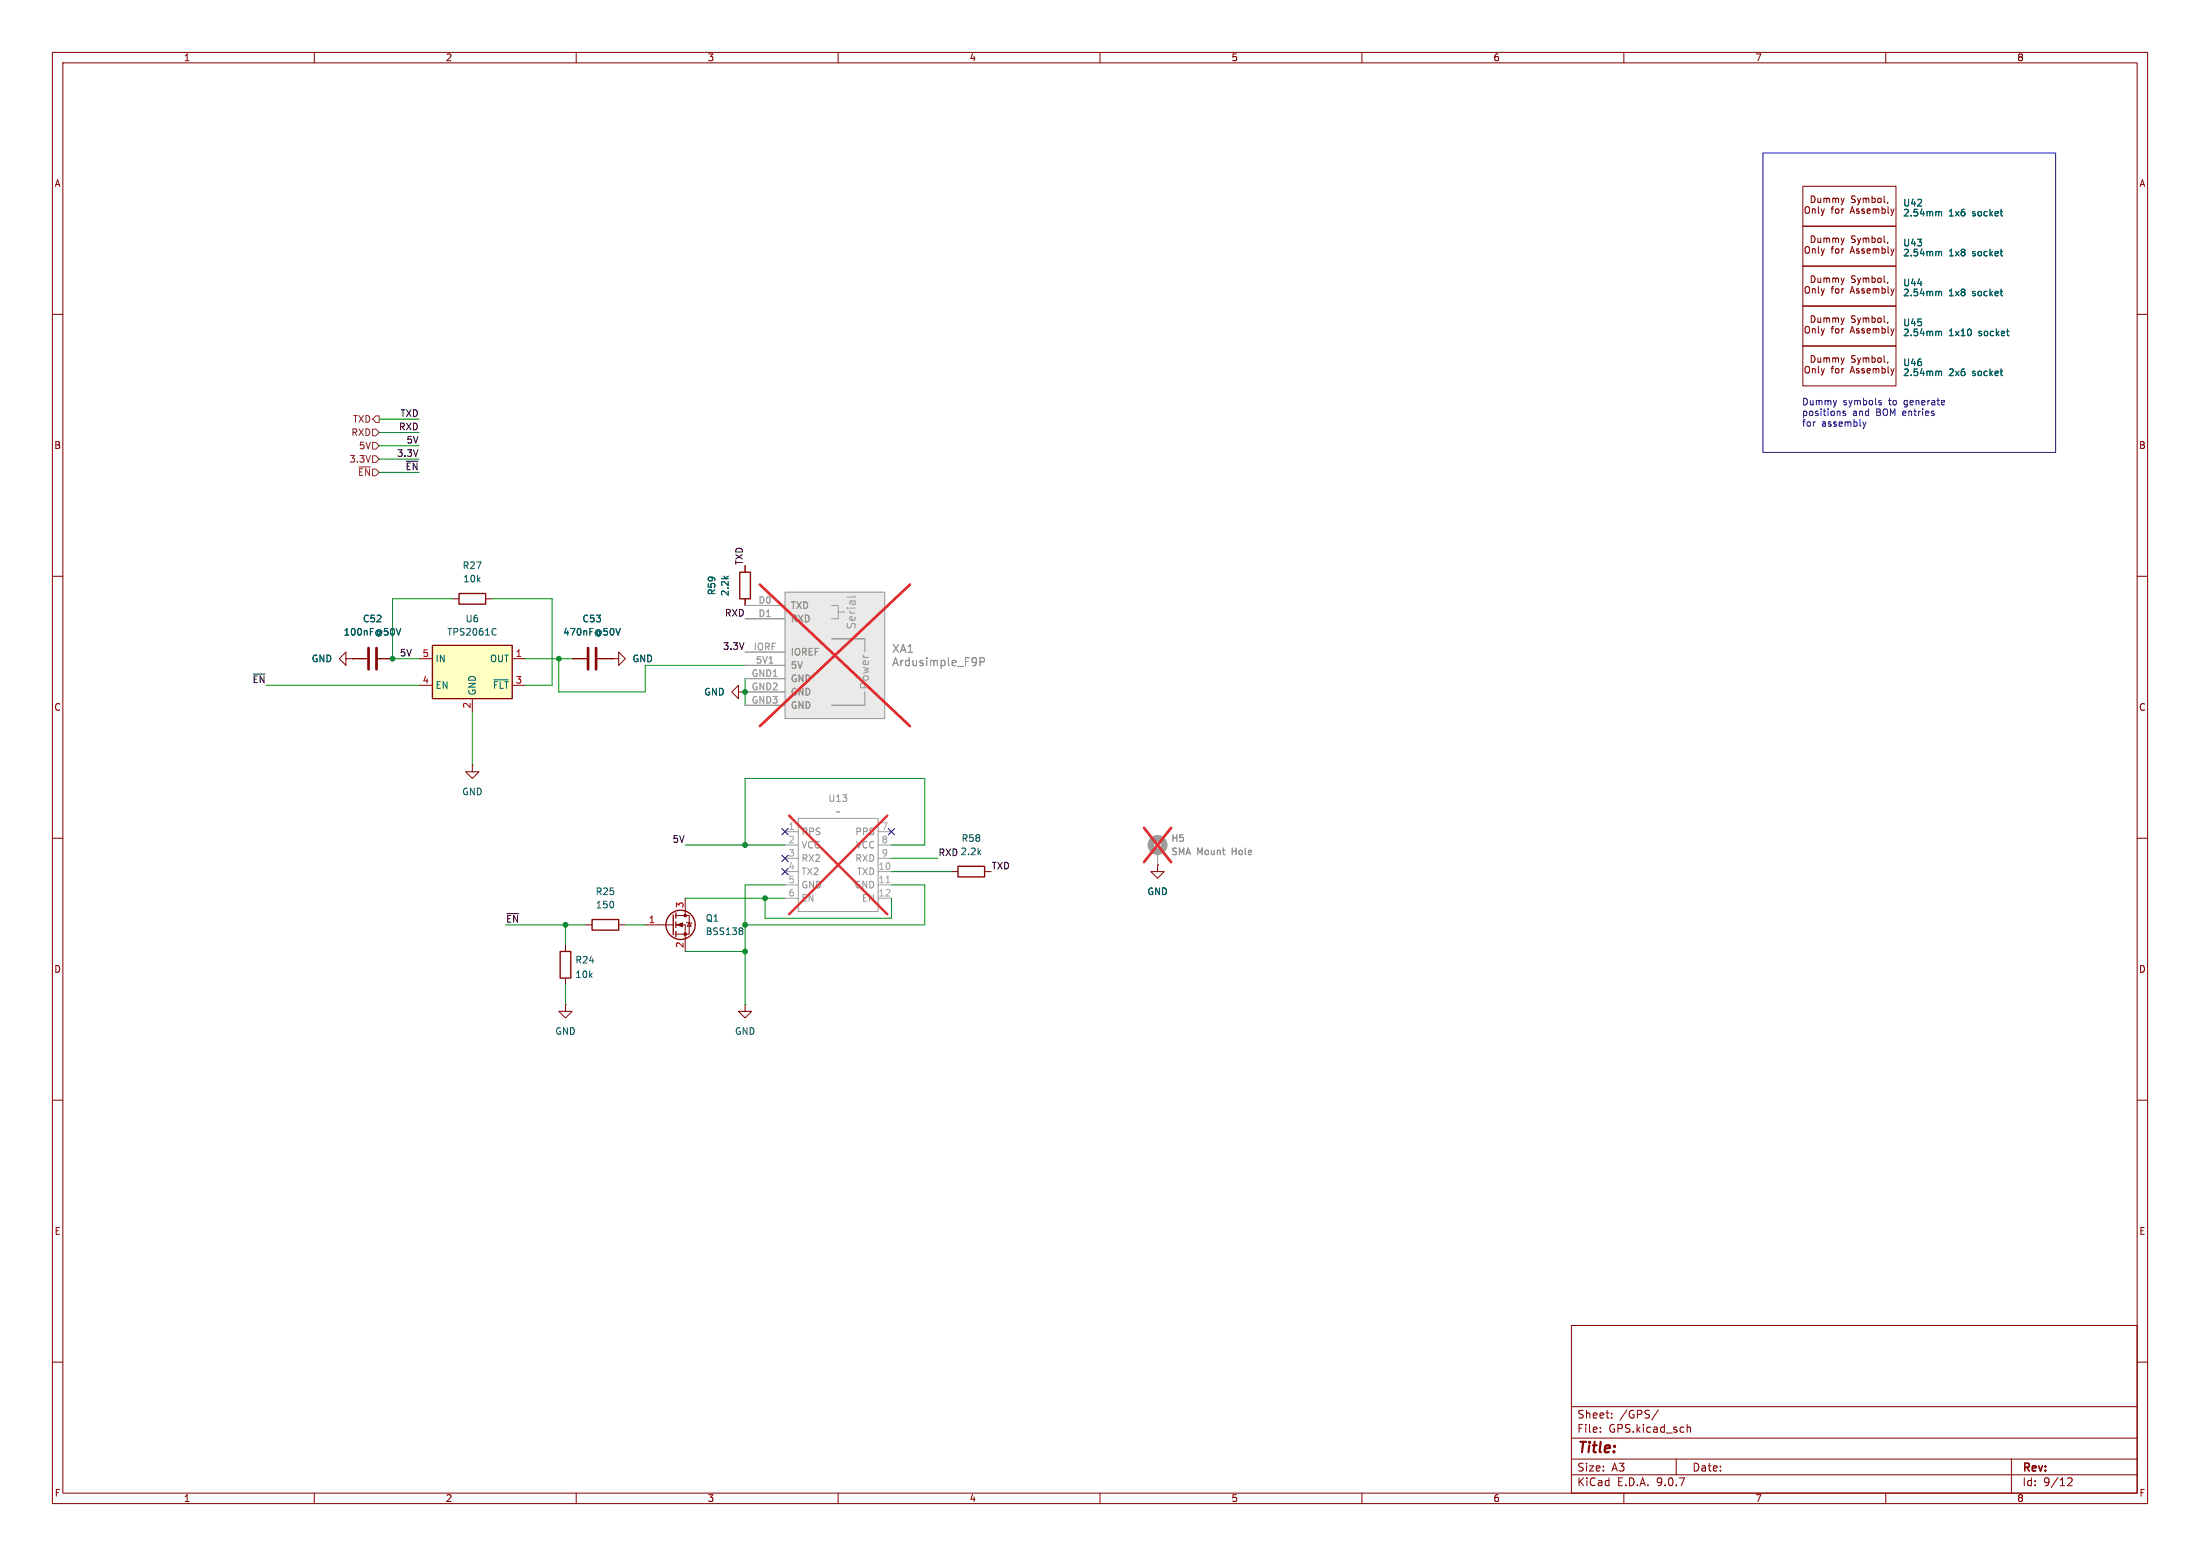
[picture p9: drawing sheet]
<svg xmlns="http://www.w3.org/2000/svg" width="420mm" height="297mm" viewBox="0 0 420 297" stroke-linecap="round" stroke-linejoin="round" font-family="sans-serif">
<g fill="none" stroke="#840000" stroke-width=".19">
<path d="M10 10h400v277h-400zM12 12h396v273h-396zM60 10v2M110 10v2M160 10v2M210 10v2M260 10v2M310 10v2M360 10v2M10 60h2M408 60h2M10 110h2"/>
<path d="M408 110h2M10 160h2M408 160h2M10 210h2M408 210h2M300 253h108v32h-108zM10 260h2M300 278.5h108M300 274.5h108M300 268.5h108M305.5 273.2v.2M305.5 272.5v.1"/>
<path d="M307.7 270.5v.2M307.7 269.8v.1M316.6 269.1l-1.3 1.9M320 278.5v3M322.1 271.9v1.5M322.1 272.5l.2-.1 .4 .1v.9M384 278.5v6.5M408 260h2M60 285v2M110 285v2M160 285v2M210 285v2"/>
<path d="M260 285v2M300 281.5h108M310 285v2M360 285v2M394.7 282.2l.6-.1 .2 .1 .1 .3-.9 1.1h.9"/>
</g>
<path d="M149.9 113h19v24.2h-19z" fill="#ebeae8"/>
<g fill="none" stroke="#9c9b98" stroke-width=".19">
<path d="M142.2 115.6h7.7M142.2 118.1h7.7M149.9 113h19v24.2h-19zM158.7 115.6h1.3v2.5h-1.3M160 116.8h1.3M163.3 113.8l-.3 .2h-1.3M142.2 124.5h7.7M142.2 127h7.7M142.2 129.5h7.7M142.2 132.1h7.7M142.2 134.6h7.7M158.7 121.9h6.4z"/>
<path d="M158.7 134.6h6.4zM165.1 121.9v2.6M165.1 132.1v2.5"/>
</g>
<path d="M187.1 126.3h.7l.1-.3v-.3l-.2-.2h-.6v1.6" fill="none" stroke="#939391" stroke-width=".19"/>
<path d="M145.1 111.6l28.6 27M173.7 111.6l-28.6 27" fill="none" stroke="#e12e31" stroke-width=".46"/>
<path d="M82.5 123.2h15.3v10.2h-15.3z" fill="#ffffc2"/>
<g fill="none" stroke="#840000" stroke-width=".25">
<path d="M87.6 113.3h5.1v2h-5.1zM141.2 109.2h2.1v5.1h-2.1zM82.5 123.2h15.3v10.2h-15.3zM113 175.5h5.1v2h-5.1zM128.5 174.6v3.8M129 174.2v1.1M129 176v1M129 177.8v1M182.9 165.4h5.1v2h-5.1zM106.9 181.6h2.1v5.1h-2.1z"/>
<circle cx="129.9" cy="176.5" r="2.79"/>
</g>
<g fill="none" stroke="#840000" stroke-width=".19">
<path d="M344.2 35.6h17.7v7.6h-17.7zM344.7 39.6l.2-.2a.43 .43 0 0 1 .5 .5v.4a.42 .42 0 0 1-.4 .4 .42 .42 0 0 1-.4-.4zM345.8 37.4a.64 .64 0 0 1 .7 .6 .64 .64 0 0 1-.7 .7zM346 39.9v.8M346 40l.2-.1h.3v.8M347 37.8l.1 .8 .3 .1 .2-.1M347.1 39.4v1.1l.2 .2M347.6 37.8v.9M347.7 39.9l.3 .8M348.2 37.8v.9M348.2 37.9l.4-.1 .1 .2M348.3 39.9l-.3 .8"/>
<path d="M348.7 38v.7M348.7 38l.2-.2 .3 .1 .1 .8M349.6 39.9h.4M349.9 37.8v.9M349.9 37.9l.3-.1 .2 .2M350 39.4l-.3 .2v1.1M350.4 38v.7M350.4 38l.2-.2 .3 .1 .1 .8M350.5 39.9h.3l.3 .2v.4l-.3 .2h-.3l-.1-.2zM351.5 37.8l.3 .9M351.6 39.9v.8M351.8 38.7l-.3 .4"/>
<path d="M352 39.9l-.4 .2M352.1 37.8l-.3 .9M354.2 37.5l-.5-.1-.2 .1v.4l.6 .2 .1 .3-.3 .3-.4-.1M354.6 37.8l.3 .9M354.9 39.9h-.3l-.2 .2 .1 .1 .4 .2v.3h-.5M354.9 38.7l-.3 .4M355.2 37.8l-.3 .9M355.7 37.8v.9M355.7 37.9l.4-.1 .1 .2M355.9 39.9h-.3l-.2 .2 .1 .1 .4 .2v.3h-.5M356.2 38v.7M356.2 38l.2-.2 .3 .1 .1 .8"/>
<path d="M357.4 37.4v1.3M357.4 37.9h.5l.1 .5M357.6 39.9v.8M358.5 38.4v-.3l.2-.3 .4 .1v.5M359.3 39.4v1.3M359.7 37.4v1.1M361 39.9l.3 .8M361.6 39.9l-.3 .8M344.2 58.4h17.7v7.6h-17.7zM344.2 43.2h17.7v7.6h-17.7zM344.2 50.8h17.7v7.6h-17.7zM344.7 47.2l.2-.1a.43 .43 0 0 1 .5 .4v.4a.42 .42 0 0 1-.4 .5 .42 .42 0 0 1-.4-.5z"/>
<path d="M344.7 54.9l.2-.2a.43 .43 0 0 1 .5 .4v.4a.42 .42 0 0 1-.4 .5 .42 .42 0 0 1-.4-.5zM345.8 45a.64 .64 0 0 1 .7 .7 .64 .64 0 0 1-.7 .6zM345.8 52.6a.64 .64 0 0 1 .7 .7 .64 .64 0 0 1-.7 .6zM346 47.5v.8M346 55.1v.9M346 47.6l.2-.1 .3 .1v.7M346 55.2l.2-.1 .3 .1v.8M347 45.4l.1 .8 .3 .1 .2-.1M347 53.1l.1 .8h.3l.2-.1M347.1 47.1v1.1l.2 .1M347.1 54.7v1.1l.2 .2M347.6 45.4v.9"/>
<path d="M347.6 53.1v.8M347.7 47.5l.3 .8M347.7 55.1l.3 .9M348 56l-.3 .4M348 48.3l-.3 .5M348 40.7l-.3 .4M348.2 45.4v.9M348.2 53.1v.8M348.2 45.6l.4-.2 .1 .2M348.2 53.2l.4-.1 .1 .1M348.3 47.5l-.3 .8M348.3 55.1l-.3 .9"/>
<path d="M348.7 45.6v.7M348.7 53.2v.7M348.7 45.6l.2-.2 .3 .1 .1 .8M348.7 53.2l.2-.1h.3l.1 .8M349.6 47.5h.4M349.6 55.1h.4M349.9 45.4v.9M349.9 53.1v.8M349.9 45.6l.3-.2 .2 .2M349.9 53.2l.3-.1 .2 .1M350 47.1l-.3 .1v1.1M350 54.7l-.3 .2v1.1"/>
<path d="M350.4 53.2l.2-.1h.3l.1 .8M350.4 45.6v.7M350.4 53.2v.7M350.4 45.6l.2-.2 .3 .1 .1 .8M350.5 47.6l.3-.1 .3 .2v.4l-.3 .2h-.3l-.1-.2zM350.5 55.2l.3-.1 .3 .3v.3l-.3 .3-.3-.1-.1-.2zM351.5 45.4l.3 .9M351.5 53.1l.3 .8M351.6 47.5v.8M351.6 55.1v.9M351.8 46.3l-.3 .4M351.8 53.9l-.3 .4"/>
<path d="M352 47.5l-.4 .2M352 55.1l-.4 .3M352.1 45.4l-.3 .9M352.1 53.1l-.3 .8M353.2 48.3l.4-1.2 .4 1.2M353.2 56l.4-1.3 .4 1.3M353.2 40.7l.4-1.3 .4 1.3M353.3 48h.6M353.3 55.6h.6M353.3 40.4h.6M354.2 45.1l-.5-.1-.2 .1v.4l.6 .2 .1 .4-.3 .2-.4-.1M354.2 52.7l-.5-.1-.2 .2v.3l.6 .3 .1 .3-.3 .2h-.4"/>
<path d="M354.6 45.4l.3 .9M354.6 53.1l.3 .8M354.9 47.6l-.3-.1-.2 .2 .1 .2 .4 .1v.3h-.5M354.9 55.2l-.3-.1-.2 .2 .1 .2 .4 .1v.3h-.5M354.9 53.9l-.3 .4M354.9 46.3l-.3 .4M355.2 45.4l-.3 .9M355.2 53.1l-.3 .8M355.7 45.4v.9M355.7 53.1v.8M355.7 45.6l.4-.2 .1 .2M355.7 53.2l.4-.1 .1 .1"/>
<path d="M355.9 47.6l-.3-.1-.2 .2 .1 .2 .4 .1v.3h-.5M355.9 55.2l-.3-.1-.2 .2 .1 .2 .4 .1v.3h-.5M356.2 45.6v.7M356.2 53.2v.7M356.2 45.6l.2-.2 .3 .1 .1 .8M356.2 53.2l.2-.1h.3l.1 .8M356.4 40.3l.7-.1-.1-.3h-.4l-.2 .2 .1 .6h.5M356.4 47.9l.7-.1-.1-.2-.4-.1-.2 .2 .1 .6h.5M356.4 55.5l.7-.1-.1-.2-.4-.1-.2 .2 .1 .6h.5M357.4 45v1.3M357.4 52.6v1.3M357.4 45.5h.5l.1 .6"/>
<path d="M357.4 53.1h.5l.1 .6M357.6 47.5v.8M357.6 55.1v.9M358.1 40.1v.6M358.1 47.7v.6M358.1 55.3v.7M358.5 46.1v-.4l.2-.3 .4 .2v.5M358.5 53.7v-.4l.2-.2 .4 .1v.5M358.7 40.1v.6M358.7 47.7v.6M358.7 55.3v.7M359.3 47.1v1.2"/>
<path d="M359.3 54.7v1.3M359.7 45v1.1M359.7 52.6v1.1M359.8 48.2l-.1 .1h-.4M359.8 55.8l-.1 .2-.4-.1M359.8 40.6l-.1 .1h-.4M360.4 48.2l.2 .1M360.4 55.8l.2 .2M360.4 40.5l.2 .2M361 47.5l.3 .8M361 55.1l.3 .9M361.3 48.3l-.3 .5"/>
<path d="M361.3 56l-.3 .4M361.3 40.7l-.3 .4M361.6 47.5l-.3 .8M361.6 55.1l-.3 .9M344.2 66h17.7v7.7h-17.7zM344.7 62.5l.2-.2a.43 .43 0 0 1 .5 .4v.5a.42 .42 0 0 1-.4 .4 .42 .42 0 0 1-.4-.4zM344.7 70.1l.2-.2a.43 .43 0 0 1 .5 .5v.4a.42 .42 0 0 1-.4 .4 .42 .42 0 0 1-.4-.4zM345.8 60.3a.64 .64 0 0 1 .7 .6 .64 .64 0 0 1-.7 .6zM345.8 67.9a.64 .64 0 0 1 .7 .6 .64 .64 0 0 1-.7 .7zM346 62.7v.9M346 70.4v.8M346 62.9l.2-.2 .3 .1v.8"/>
<path d="M346 70.5l.2-.1h.3v.8M347 60.7l.1 .8h.3l.2-.1M347 68.3l.1 .8 .3 .1 .2-.2M347.1 62.3v1.1l.2 .2M347.1 69.9v1.1l.2 .2M347.6 60.7v.8M347.6 68.3v.9M347.7 62.7l.3 .9M347.7 70.4l.3 .8M348 71.2l-.3 .4M348 63.6l-.3 .4M348.2 60.8l.4-.1 .1 .2"/>
<path d="M348.2 60.7v.8M348.2 68.3v.9M348.2 68.4l.4-.1 .1 .2M348.3 62.7l-.3 .9M348.3 70.4l-.3 .8M348.7 60.9l.2-.2h.3l.1 .8M348.7 60.9v.6M348.7 68.5v.7M348.7 68.5l.2-.2 .3 .1 .1 .8M349.6 62.7h.4M349.6 70.4h.4M349.9 68.4l.3-.1 .2 .2"/>
<path d="M349.9 60.8l.3-.1 .2 .2M349.9 60.7v.8M349.9 68.3v.9M350 62.3l-.3 .2v1.1M350 69.9l-.3 .2v1.1M350.4 60.9l.2-.2h.3l.1 .8M350.4 60.9v.6M350.4 68.5v.7M350.4 68.5l.2-.2 .3 .1 .1 .8M350.5 62.8l.3-.1 .3 .3v.3l-.3 .3-.3-.1-.1-.2zM350.5 70.4h.3l.3 .2v.4l-.3 .2-.3-.1-.1-.1zM351.5 60.7l.3 .8"/>
<path d="M351.5 68.3l.3 .9M351.6 62.7v.9M351.6 70.4v.8M351.8 61.5l-.3 .5M351.8 69.2l-.3 .4M352 62.7l-.4 .3M352 70.4l-.4 .2M352.1 60.7l-.3 .8M352.1 68.3l-.3 .9M353.2 63.6l.4-1.3 .4 1.3M353.2 71.2l.4-1.3 .4 1.3M353.3 63.2h.6"/>
<path d="M353.3 70.8h.6M354.2 60.3h-.5l-.2 .1v.3l.6 .3 .1 .3-.3 .2h-.4M354.2 67.9h-.5l-.2 .1v.4l.6 .2 .1 .3-.3 .3-.4-.1M354.6 60.7l.3 .8M354.6 68.3l.3 .9M354.9 62.8l-.3-.1-.2 .2 .1 .2 .4 .1v.3h-.5M354.9 70.4h-.3l-.2 .1 .1 .2 .4 .1v.3h-.5M354.9 61.5l-.3 .5M354.9 69.2l-.3 .4M355.2 60.7l-.3 .8M355.2 68.3l-.3 .9M355.7 60.8l.4-.1 .1 .2"/>
<path d="M355.7 60.7v.8M355.7 68.3v.9M355.7 68.4l.4-.1 .1 .2M355.9 62.8l-.3-.1-.2 .2 .1 .2 .4 .1v.3h-.5M355.9 70.4h-.3l-.2 .1 .1 .2 .4 .1v.3h-.5M356.2 60.9l.2-.2h.3l.1 .8M356.2 60.9v.6M356.2 68.5v.7M356.2 68.5l.2-.2 .3 .1 .1 .8M356.4 63.2l.7-.2-.1-.2-.4-.1-.2 .2 .1 .6h.5M356.4 70.8l.7-.1-.1-.3h-.4l-.2 .1 .1 .6h.5M357.4 60.7h.5l.1 .6"/>
<path d="M357.4 60.3v1.2M357.4 67.9v1.3M357.4 68.4h.5l.1 .5M357.6 62.7v.9M357.6 70.4v.8M358.1 62.9v.7M358.1 70.5v.7M358.5 61.3v-.4l.2-.2 .4 .1v.5M358.5 68.9v-.4l.2-.2 .4 .1v.5M358.7 62.9v.7M358.7 70.5v.7M359.3 62.3v1.3"/>
<path d="M359.3 69.9v1.3M359.7 60.3v1.1M359.7 67.9v1.1M359.8 63.5l-.1 .1-.4-.1M359.8 71.1l-.1 .1-.4-.1M360.4 63.4l.2 .2M360.4 71l.2 .2M361 62.7l.3 .9M361 70.4l.3 .8M361.3 63.6l-.3 .4M361.3 71.2l-.3 .4M361.6 62.7l-.3 .9"/>
<path d="M361.6 70.4l-.3 .8M86.4 114.3h1.2M92.7 114.3h1.3M142.2 108v1.2M142.2 114.3v1.3M66 125.7v1.3l-1.2-1.3 1.2-1.2v1.2h1.3M67.3 125.7h.1M67.3 125.7h2.8M72.1 125.7h2.8M80 125.7h2.5M80 130.8h2.5M90.2 133.4v2.5"/>
<path d="M97.8 125.7h2.5M97.8 130.8h2.5M109.2 125.7h2.8M114 125.7h2.8M116.8 125.7h1.3v1.3l1.3-1.3-1.3-1.2v1.2M116.8 125.7h.1M141 132.1v-1.3l-1.3 1.3 1.3 1.3v-1.3h1.2M142.2 132.1h.1M90.2 146.1v1.2h-1.3l1.3 1.3 1.2-1.3h-1.2M90.2 146.1h.1M111.8 176.5h1.2M118.1 176.5h1.3"/>
<path d="M123.2 176.5h5.3M129 174.8h2.6v3.5h-2.6M129 176.5h1.8v5.1M130.8 171.5v3.3M131.1 176l1 .3M131.6 176.1l.4 .7h-.8zM181.6 166.4h1.3M188 166.4h1.2M221 165.1v1.3h1.2l-1.2 1.2-1.3-1.2h1.3M221 165.1h.1M107.9 191.8v1.2h1.3l-1.3 1.3-1.2-1.3h1.2M107.9 191.8h.1"/>
<path d="M107.9 180.3v1.3M107.9 186.7v1.3M142.2 191.8v1.2h1.3l-1.3 1.3-1.2-1.3h1.2M142.2 191.8h.1"/>
</g>
<path d="M370.1 40.6l.2-.2h.3v.8M370.1 48.2l.2-.2 .3 .1v.7M370.1 55.8l.2-.2 .3 .1v.8M370.1 63.4l.2-.2 .3 .1v.8M370.1 71l.2-.1h.3v.8M75.7 120l.4 1.2 .4-1.2M94.5 120l.2 .1M117.6 120l.4 1.2 .4-1.2M94.2 129.8h2.9M94.7 121.1l-.2 .1M141.6 177.1l.2 .3-.2 .3 .2 .2v.2l-.2 .3" fill="none" stroke="#006464" stroke-width=".19"/>
<g fill="#840000" stroke="#840000" stroke-width=".19">
<path d="M129.3 176.5l1-.4v.8z"/>
<circle cx="130.8" cy="174.8" r=".25"/>
<circle cx="130.8" cy="178.3" r=".25"/>
</g>
<g fill="none" stroke="#9c9b98" stroke-width=".19">
<path d="M142.2 115.6h7.7M142.2 118.1h7.7M142.2 124.5h7.7M142.2 127h7.7M142.2 129.5h7.7M142.2 132.1h7.7M142.2 134.6h7.7M149.9 158.8h2.5M152.4 156.2h15.2v17.8h-15.2zM167.6 158.8h2.6M149.9 161.3h2.5M149.9 163.8h2.5"/>
<path d="M149.9 166.4h2.5M149.9 168.9h2.5M149.9 171.5h2.5M167.6 161.3h2.6M167.6 163.8h2.6M167.6 166.4h2.6M167.6 168.9h2.6M167.6 171.5h2.6M221 162.6v2.5"/>
</g>
<path d="M169.2 168.5h.7" fill="none" stroke="#a5a4a2" stroke-width=".19"/>
<path d="M145.1 111.6l28.6 27M173.7 111.6l-28.6 27M150.6 155.7l18.8 18.8M169.4 155.7l-18.8 18.8M218.4 158l5.2 6.6M223.6 158l-5.2 6.6" fill="none" stroke="#e12e31" stroke-width=".46"/>
<path d="M70.4 123.7v4.1M71.9 123.7v4.1M112.3 123.7v4.1M113.8 123.7v4.1" fill="none" stroke="#840000" stroke-width=".51"/>
<circle cx="221" cy="161.3" r="1.27" fill="none" stroke="#9c9b98" stroke-width="1.3"/>
<path d="M71.8 79.4h.6v1.2h-.6l-.7-.6zM71.1 81.9h.7l.6 .7-.6 .6h-.7zM71.1 84.5h.7l.6 .6-.6 .6h-.7zM71.1 87h.7l.6 .6-.6 .7h-.7z" fill="none" stroke="#725600" stroke-width=".19"/>
<g fill="none" stroke="#009600" stroke-width=".19">
<path d="M72.4 80h7.6M72.4 82.6h7.6M72.4 85.1h7.6M72.4 87.6h7.6M72.4 90.2h7.6M86.4 114.3h-11.5v11.4h5.1M94 114.3h11.4v16.5h-5.1M50.8 130.8h29.2M90.2 135.9v10.2M100.3 125.7h8.9M106.7 125.7v6.4h16.5v-5.1h19M142.2 129.5v5.1"/>
<path d="M96.5 176.5h15.3M107.9 176.5v3.8M119.4 176.5h3.8M130.8 171.5h19.1M130.8 161.3h19.1M142.2 161.3v-12.7h34.3v12.7h-6.3M146 171.5v3.8h24.2v-3.8M149.9 168.9h-7.7v22.9M170.2 168.9h6.3v7.6h-34.3M170.2 166.4h11.4M170.2 163.8h8.9M107.9 188v3.8"/>
<path d="M130.8 181.6h11.4"/>
</g>
<path d="M149.3 158.1l1.2 1.3M150.5 158.1l-1.2 1.3M169.6 158.1l1.2 1.3M170.8 158.1l-1.2 1.3M149.3 165.8l1.2 1.2M149.3 163.2l1.2 1.2M150.5 165.8l-1.2 1.2M150.5 163.2l-1.2 1.2" fill="none" stroke="#000084" stroke-width=".19"/>
<path d="M336.5 29.2h55.9v57.2h-55.9zM350.6 76.4l-.3 .9M351.9 78.5v.3l.4 .2 .1 .1-.2 .2h-.4M358.8 76.9h.3l.1 .2-.4 .2M358.8 76.4l.3 .1M355.6 80.5l.3 .9M355.9 81.4l-.1 .3M356.2 80.5l-.3 .9" fill="none" stroke="#0000c2" stroke-width=".19"/>
<path d="M187.1 126.3h.7l.1-.3v-.3l-.2-.2h-.6v1.6" fill="none" stroke="#939391" stroke-width=".19"/>
<g fill="#009600" stroke="#009600" stroke-width=".19">
<circle cx="142.2" cy="132.1" r=".46"/>
<circle cx="146" cy="171.5" r=".46"/>
<circle cx="142.2" cy="161.3" r=".46"/>
<circle cx="107.9" cy="176.5" r=".46"/>
<circle cx="142.2" cy="181.6" r=".46"/>
<circle cx="142.2" cy="176.5" r=".46"/>
<circle cx="106.7" cy="125.7" r=".46"/>
<circle cx="74.9" cy="125.7" r=".46"/>
</g>
<text font-size="2.8" fill="#840000" x="301" y="277.9">Title:</text>
<g font-size="2.1" fill="#9c9b98">
<text x="163.6" y="120.2" transform="rotate(-90 163.6 120.2)">Serial</text>
<text x="166.1" y="131.7" transform="rotate(-90 166.1 131.7)">Power</text>
</g>
<g font-size="2.1" fill="#939391">
<text x="170.2" y="124.8">XA1</text>
<text x="170.2" y="127.4">Ardusimple_F9P</text>
</g>
<g font-size="2.1" fill="#840000">
<text x="301" y="273.7">File:</text>
<text x="301" y="271">Sheet:</text>
<text x="307.1" y="273.7">GPS.kicad_sch</text>
<text x="309.2" y="271">/GPS/</text>
<text x="301" y="281.1">Size:</text>
<text x="307.6" y="281.1">A3</text>
<text x="323" y="281.1">Date:</text>
<text x="386" y="281.3">Rev:</text>
<text x="301" y="283.9">KiCad</text>
<text x="308.7" y="283.9">E.D.A.</text>
<text x="316.3" y="283.9">9.0.7</text>
<text x="386" y="283.9">Id:</text>
<text x="390.1" y="283.9">9/12</text>
</g>
<g font-size="1.8" fill="#840000">
<text x="35" y="11.9">1</text>
<text x="85" y="11.9">2</text>
<text x="135" y="11.9">3</text>
<text x="185" y="11.9">4</text>
<text x="235" y="11.9">5</text>
<text x="285" y="11.9">6</text>
<text x="335" y="11.9">7</text>
<text x="385" y="11.9">8</text>
<text x="10.3" y="35.9">A</text>
<text x="408.3" y="35.9">A</text>
<text x="357.9" y="40">for</text>
<text x="357.9" y="47.6">for</text>
<text x="357.9" y="55.2">for</text>
<text x="357.9" y="62.8">for</text>
<text x="357.9" y="70.5">for</text>
<text x="10.3" y="85.9">B</text>
<text x="408.2" y="85.9">B</text>
<text x="10.3" y="135.9">C</text>
<text x="408.2" y="135.9">C</text>
<text x="10.3" y="185.9">D</text>
<text x="408.2" y="185.9">D</text>
<text x="10.3" y="235.9">E</text>
<text x="408.3" y="235.9">E</text>
<text x="10.3" y="285.9">F</text>
<text x="35" y="286.9">1</text>
<text x="85" y="286.9">2</text>
<text x="135" y="286.9">3</text>
<text x="185" y="286.9">4</text>
<text x="235" y="286.9">5</text>
<text x="285" y="286.9">6</text>
<text x="335" y="286.9">7</text>
<text x="385" y="286.9">8</text>
<text x="408.3" y="285.9">F</text>
</g>
<g font-size="1.8" fill="#006464">
<text x="363.2" y="39.6">U42</text>
<text x="363.2" y="41.5">2.54mm</text>
<text x="372" y="41.5">1x6</text>
<text x="376.6" y="41.5">socket</text>
<text x="363.2" y="47.2">U43</text>
<text x="363.2" y="49.1">2.54mm</text>
<text x="372" y="49.1">1x8</text>
<text x="376.6" y="49.1">socket</text>
<text x="363.2" y="54.8">U44</text>
<text x="363.2" y="56.7">2.54mm</text>
<text x="372" y="56.7">1x8</text>
<text x="376.6" y="56.7">socket</text>
<text x="363.2" y="62.5">U45</text>
<text x="363.2" y="64.4">2.54mm</text>
<text x="372" y="64.4">1x10</text>
<text x="377.8" y="64.4">socket</text>
<text x="363.2" y="70.1">U46</text>
<text x="363.2" y="72">2.54mm</text>
<text x="372" y="72">2x6</text>
<text x="376.6" y="72">socket</text>
<text x="88.2" y="108.8">R27</text>
<text x="88.3" y="111.4">10k</text>
<text x="136.8" y="113.7" transform="rotate(-90 136.8 113.7)">R59</text>
<text x="139.3" y="113.9" transform="rotate(-90 139.3 113.9)">2.2k</text>
<text x="69.2" y="119">C52</text>
<text x="88.8" y="119">U6</text>
<text x="111.1" y="119">C53</text>
<text x="65.5" y="121.5">100nF@50V</text>
<text x="85.3" y="121.5">TPS2061C</text>
<text x="107.4" y="121.5">470nF@50V</text>
<text x="59.4" y="126.6">GND</text>
<text x="83.1" y="126.6">IN</text>
<text x="83.1" y="131.7">EN</text>
<text x="93.5" y="126.6">OUT</text>
<text x="94" y="131.7">~{FLT}</text>
<text x="120.7" y="126.6">GND</text>
<text x="91" y="132.8" transform="rotate(-90 91 132.8)">GND</text>
<text x="134.3" y="132.9">GND</text>
<text x="88.1" y="152">GND</text>
<text x="183.5" y="160.9">R58</text>
<text x="113.6" y="171">R25</text>
<text x="113.7" y="173.6">150</text>
<text x="218.9" y="171">GND</text>
<text x="134.6" y="178.7">BSS138</text>
<text x="134.6" y="176.1">Q1</text>
<text x="109.7" y="184.1">R24</text>
<text x="109.7" y="186.9">10k</text>
<text x="105.9" y="197.7">GND</text>
<text x="140.2" y="197.7">GND</text>
</g>
<g font-size="1.8" fill="#0000c2">
<text x="343.9" y="77.6">Dummy</text>
<text x="351.9" y="77.6">symbols</text>
<text x="360.7" y="77.6">to</text>
<text x="363.8" y="77.6">generate</text>
<text x="343.9" y="79.6">positions</text>
<text x="343.9" y="81.7">for</text>
<text x="347.7" y="81.7">assembly</text>
<text x="353.7" y="79.6">and</text>
<text x="358.3" y="79.6">BOM entries</text>
</g>
<g font-size="1.8" fill="#725600">
<text x="67" y="83.4">RXD</text>
<text x="67.3" y="80.9">TXD</text>
<text x="66.6" y="88.5">3.3V</text>
<text x="68.4" y="86">5V</text>
<text x="68.2" y="91">~{EN}</text>
</g>
<g font-size="1.8" fill="#0f0f0f">
<text x="76.1" y="82.2">RXD</text>
<text x="76.4" y="79.7">TXD</text>
<text x="75.7" y="87.3">3.3V</text>
<text x="77.3" y="89.8">~{EN}</text>
<text x="77.5" y="84.7">5V</text>
<text x="141.9" y="107.9" transform="rotate(-90 141.9 107.9)">TXD</text>
<text x="138.3" y="117.8">RXD</text>
<text x="76.2" y="125.4">5V</text>
<text x="137.9" y="124.1">3.3V</text>
<text x="48.1" y="130.5">~{EN}</text>
<text x="128.3" y="160.9">5V</text>
<text x="179.1" y="163.5">RXD 2.2k</text>
<text x="189.2" y="166">TXD</text>
<text x="96.5" y="176.2">~{EN}</text>
</g>
<g font-size="1.8" fill="#a5a4a2">
<text x="144.7" y="115.3">D0</text>
<text x="144.7" y="117.9">D1</text>
<text x="143.8" y="124.2">IORF</text>
<text x="143.4" y="129.3">GND1</text>
<text x="143.4" y="131.8">GND2</text>
<text x="144.2" y="126.7">5V1</text>
<text x="143.4" y="134.4">GND3</text>
<text x="150.4" y="158.5">1</text>
<text x="150.4" y="161">2</text>
<text x="168.2" y="158.5">7</text>
<text x="168.2" y="161">8</text>
<text x="150.4" y="163.6">3</text>
<text x="150.4" y="166.1">4</text>
<text x="167.6" y="166.1">10</text>
<text x="168.2" y="163.6">9</text>
<text x="150.4" y="168.7">5</text>
<text x="150.4" y="171.2">6</text>
<text x="167.6" y="168.7">11</text>
<text x="167.6" y="171.2">12</text>
</g>
<g font-size="1.8" fill="#939391">
<text x="150.9" y="116.4">TXD</text>
<text x="150.9" y="119">RXD</text>
<text x="150.9" y="125.3">IOREF</text>
<text x="150.9" y="127.9">5V</text>
<text x="150.9" y="130.4">GND</text>
<text x="150.9" y="132.9">GND</text>
<text x="150.9" y="135.5">GND</text>
<text x="158" y="153.3">U13</text>
<text x="159.5" y="155.8">~</text>
<text x="152.9" y="159.6">PPS</text>
<text x="163.2" y="159.6">PPS</text>
<text x="223.5" y="160.9">H5</text>
<text x="152.9" y="162.2">VCC</text>
<text x="152.9" y="164.7">RX2</text>
<text x="152.9" y="167.2">TX2</text>
<text x="163.2" y="164.7">RXD</text>
<text x="163.3" y="162.2">VCC</text>
<text x="163.5" y="167.2">TXD</text>
<text x="223.5" y="163.4">SMA Mount</text>
<text x="235.2" y="163.4">Hole</text>
<text x="152.9" y="169.8">GND</text>
<text x="152.9" y="172.3">EN</text>
<text x="163.1" y="169.8">GND</text>
<text x="164.4" y="172.3">EN</text>
</g>
<g font-size="1.8" fill="#a90000">
<text x="80.6" y="125.5">5</text>
<text x="98.4" y="125.5">1</text>
<text x="80.6" y="130.6">4</text>
<text x="98.4" y="130.6">3</text>
<text x="89.9" y="135.3" transform="rotate(-90 89.9 135.3)">2</text>
<text x="130.6" y="173.4" transform="rotate(-90 130.6 173.4)">3</text>
<text x="123.8" y="176.3">1</text>
<text x="130.6" y="181" transform="rotate(-90 130.6 181)">2</text>
</g>
</svg>
